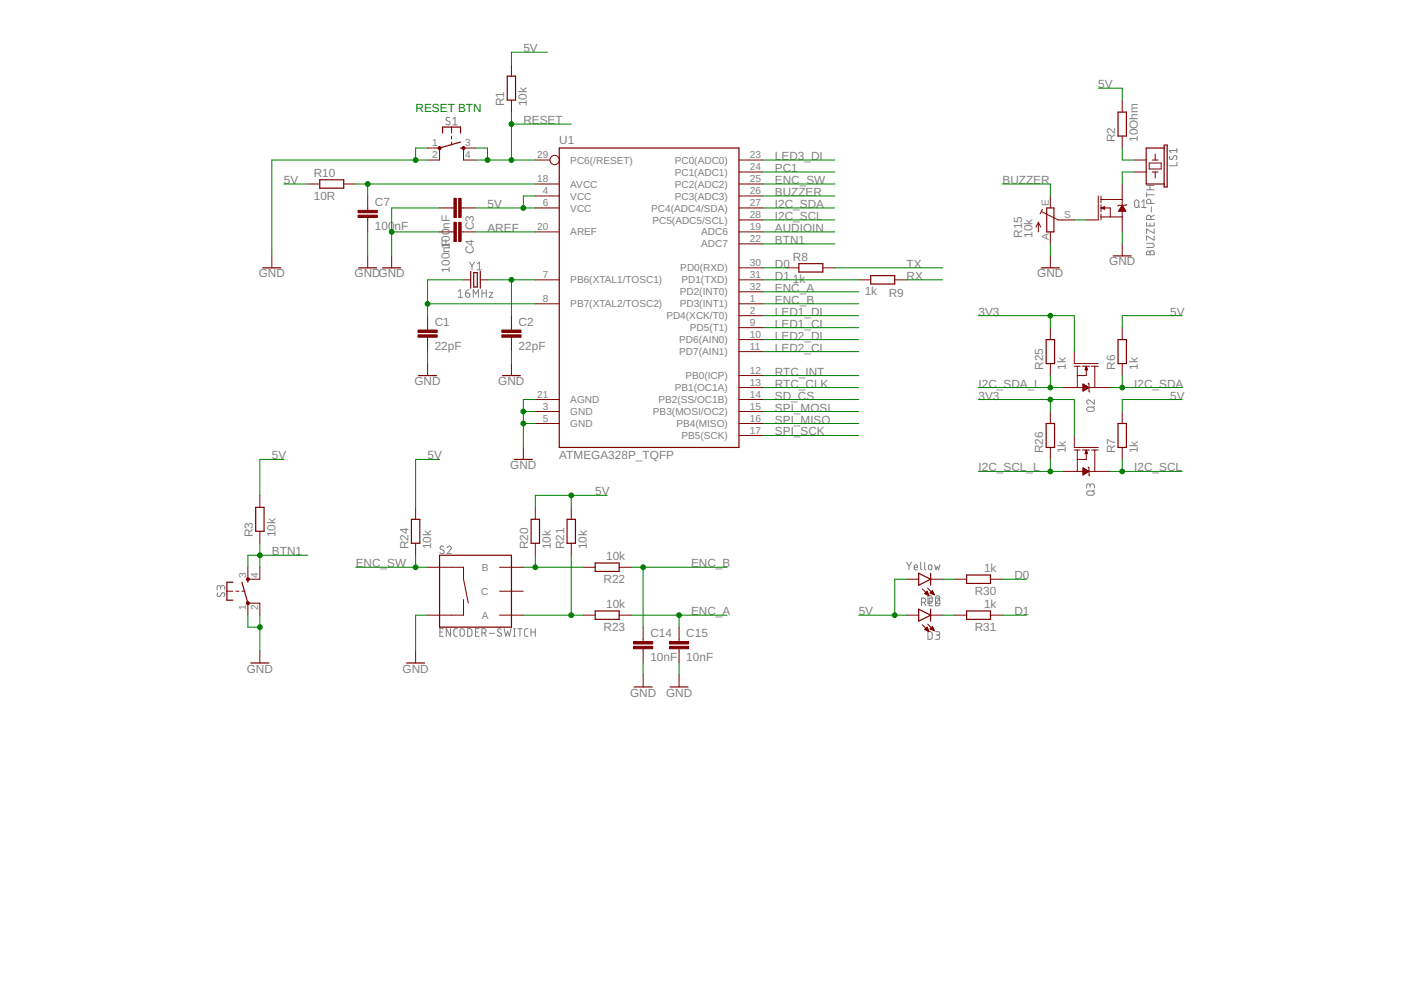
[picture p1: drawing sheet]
<svg xmlns="http://www.w3.org/2000/svg" width="297mm" height="210mm" viewBox="0 0 297 210" stroke-linecap="round" stroke-linejoin="round" font-family="sans-serif">
<g fill="none" stroke="#808080" stroke-width=".21">
<path d="M95.3 25a.41 .41 0 0 0-.6-.1 .41 .41 0 0 0 0 .6l.5 .3a.44 .44 0 0 1 0 .7 .44 .44 0 0 1-.7-.2M96 25.2l.5-.3v1.6M96 26.5h.9M243.1 39.3h1.6M243.8 39.3v.9M248.1 33.1a.41 .41 0 0 0-.1 .6 .41 .41 0 0 0 .6 0l.3-.6a.42 .42 0 0 1 .6 0 .42 .42 0 0 1-.1 .6l-.1 .2M249.5 34.4v.7h-1.6M249.5 31.5v.9M249.5 31.9h-1.6l.4 .5M99.5 55.6l.6 .8M100.1 56.4v.8M100.6 55.6l-.5 .8"/>
<path d="M101.2 55.9l.4-.3v1.6M101.2 57.2h.9M240.7 42.5l.3-.1 .3 .1 .1 1.1a.44 .44 0 0 1-.4 .4 .44 .44 0 0 1-.4-.4zM241.3 43.6l.3 .4M242.1 42.8l.4-.4v1.6M242.1 44h.9M243.1 51.6h1.2a.44 .44 0 0 1 .4 .4 .44 .44 0 0 1-.4 .5h-1.2M243.1 47.2v.7h1.6v-.7M243.1 40.9v.9M243.1 41.3h1.6M243.1 40.2h1.6M243.2 53.3l.4-.1 .2 .4a.44 .44 0 0 1 .5-.5 .44 .44 0 0 1 .4 .5v.4h-1.6z"/>
<path d="M243.8 47.3v.6M243.8 53.6v.4M244 46.5v-.4a.44 .44 0 0 0-.5-.5 .44 .44 0 0 0-.4 .5v.4h1.6M244 43.1v-.4a.44 .44 0 0 0-.5-.5 .44 .44 0 0 0-.4 .5v.4h1.6M244.1 43.9v1.1M244.7 48.6v.9l-1.6-.9v.9M244.7 50v.9l-1.6-.9v.9M244.7 45.6l-.7 .4M97.2 61.8l.4-.4v1.7M97.2 63.1h.8M98.7 62.1h.6a.45 .45 0 0 1 .3 .5 .45 .45 0 0 1-.5 .4 .45 .45 0 0 1-.4-.4zM99.4 61.4l-.4 .2-.3 .5"/>
<path d="M100.3 63.1v-1.7l.6 .9 .5-.9v1.7M102.2 62.1h.9M102.2 61.4v1.7M103.1 61.4v1.7M103.7 62h.8l-.8 1.1h.8M230.5 86.4l1.1-.1a.46 .46 0 0 1 .4 .5 .46 .46 0 0 1-.4 .4l-1.1-.1-.1-.3zM232 84.8v.9l-.9-.8a.45 .45 0 0 0-.7 .2 .45 .45 0 0 0 .4 .6M232 86.1l-.3 .4M94.1 115.9l-.4-.1-.4 .3 .1 .3 .6 .3a.38 .38 0 0 1 .1 .5 .38 .38 0 0 1-.5 .2l-.3-.2M94.8 116.1a.44 .44 0 0 1 .6-.3 .44 .44 0 0 1 .1 .7l-.7 .9h.9M192.2 119.2l.5 .8M192.7 120v.8"/>
<path d="M193.3 119.2l-.6 .8M195.2 119.2v1.3l.3 .3M196 119.2v1.3l.3 .3M197 119.8h.5l.1 .7a.36 .36 0 0 1-.4 .3 .36 .36 0 0 1-.4-.3zM198.2 119.7l.3 1.1 .2-.7 .3 .7 .3-1.1M230.5 104.2l1.1-.1a.46 .46 0 0 1 .4 .5 .46 .46 0 0 1-.4 .4l-1.1-.1-.1-.4zM231.1 103a.46 .46 0 0 1 .5-.4 .46 .46 0 0 1 .4 .4v.5M231.1 103.3v-.4a.36 .36 0 0 0-.3-.3 .36 .36 0 0 0-.4 .3v.6M232 103.9l-.3 .4M46.2 125.7a.42 .42 0 0 0-.1 .6 .42 .42 0 0 0 .5 .1l.4-.6a.4 .4 0 0 1 .6 0 .4 .4 0 0 1 0 .6l-.2 .2M46.8 124.6a.46 .46 0 0 1 .4-.5 .46 .46 0 0 1 .5 .5v.4M46.8 124.9v-.4a.36 .36 0 0 0-.4-.4 .36 .36 0 0 0-.4 .4v.5"/>
<path d="M93.3 134h.5M94 133.3h-.7v1.6h.7M95.5 133.3v1.6l-.9-1.6v1.6M96.9 133.3h-.4l-.3 .3 .1 1.2 .6 .1M97.7 133.4l.3-.1 .3 .1 .1 1.1a.46 .46 0 0 1-.4 .4 .46 .46 0 0 1-.5-.4zM99.1 133.3h.7l.2 .3 .1 .9-.3 .4h-.7zM100.8 134h.6M101.5 133.3h-.7v1.6h.7M102.2 134.2h.4a.46 .46 0 0 0 .5-.5 .46 .46 0 0 0-.5-.4h-.4v1.6M102.7 134.2l.4 .7M103.7 134.3h1.1M106.3 133.4l-.6-.1-.2 .3 .1 .3 .6 .3a.38 .38 0 0 1 .1 .5 .38 .38 0 0 1-.5 .2l-.3-.2"/>
<path d="M106.9 133.3l.4 1.6 .3-1.1 .4 1.1 .4-1.6M108.9 134.9h.4M108.9 133.3h.4M109.1 133.3v1.6M109.8 133.3h.9M110.2 133.3v1.6M112 133.3h-.5l-.3 .3 .1 1.1 .2 .2h.5M112.6 134h.9M112.6 133.3v1.6M113.5 133.3v1.6M193.8 120.3h.7a.38 .38 0 0 0-.2-.5 .38 .38 0 0 0-.5 .3l.1 .6 .6 .1M195.4 127.7h.5a.46 .46 0 0 0 .4-.4 .46 .46 0 0 0-.4-.5h-.5v1.6"/>
<path d="M195.9 127.7l.4 .7M196.7 126.3h.7l.2 .3 .1 .9-.3 .4h-.7zM196.7 133.9l.7 .1 .2 .2 .1 .9-.3 .4-.7 .1zM197 127.5h.5M197.7 126.8h-.7v1.6h.7M198.4 126.8l.6 .1 .2 .2 .1 .9-.3 .4h-.6zM198.4 126.7a.45 .45 0 0 1 .6-.4 .45 .45 0 0 1 .1 .7l-.7 .9h.9M198.4 133.9h.5a.36 .36 0 0 1 .4 .4 .36 .36 0 0 1-.4 .3h-.4M198.8 134.6a.46 .46 0 0 1 .5 .5 .46 .46 0 0 1-.5 .5h-.4"/>
</g>
<g fill="none" stroke="#800000" stroke-width=".25">
<path d="M107.5 16.2h1.8v5h-1.8zM67.8 38.1h5.1v1.8h-5.1zM93.8 28.2v-1.3h3.8v1.3M97.6 31.4h.7M97.6 30.1l-4.4 1.3M118.6 31.4h38.1v63.5h-38.1zM237 23.8h1.8v5.1h-1.8zM246.8 31.4h-3.8v7.6h3.8M246.8 30.8h.7v8.8h-.7zM55.7 56.8h3.8M76.1 56.8h3.8M81.1 56.8h3.8"/>
<path d="M99.8 57.6v3.5M100.4 57.8h.8v3.1h-.8zM101.8 57.6v3.5M169.4 55.9h5.1v1.8h-5.1zM184.6 58.4h5.1v1.8h-5.1zM220.8 56.8h3.8M221.9 44.1h1.6v5.1h-1.6zM236 54.3h3.8M88.8 79.6h3.8M106.5 79.6h3.8M221.8 72h1.8v5.1h-1.8zM237 72h1.8v5.1h-1.8z"/>
<path d="M109.1 97.4h3.8M221.8 89.8h1.8v5.1h-1.8zM237 89.8h1.8v5.1h-1.8zM54.2 107.6h1.8v5h-1.8zM87.2 110.1h1.8v5.1h-1.8zM93.2 117.7h15.2v15.3h-15.2zM112.6 110.1h1.8v5.1h-1.8zM120.2 110.1h1.8v5.1h-1.8zM126.2 119.4h5.1v1.8h-5.1zM49.4 123.4h-1.3v3.9h1.3M51.3 123.4l1.3 4.5M52.6 122.8v.6"/>
<path d="M126.2 129.5h5.1v1.8h-5.1zM194.8 121.5l2.5 1.3-2.5 1.3zM194.8 129.2l2.5 1.2-2.5 1.3zM197.3 121.5v2.6M197.3 129.2v2.5M204.9 129.5h5.1v1.8h-5.1zM204.9 121.9h5.1v1.8h-5.1zM53.2 140.6h3.8M86.2 140.6h3.8M134.5 145.6h3.8M142.1 145.6h3.8"/>
</g>
<g fill="none" stroke="#800000" stroke-width=".21">
<path d="M108.4 13.6v2.6M65.3 39h2.5M72.9 39h2.5M90.7 31.4h2.5v2.5h-2.5M95.7 26.9v1.3M95.7 28.9v.6M95.7 30.1v.7M100.8 31.4h-2.5v2.5h2.5M108.4 21.2v2.6M113.5 39h5.1M113.5 33.9h3.1M156.7 39h5.1"/>
<path d="M156.7 36.5h5.1M156.7 33.9h5.1M237.9 21.2v2.6M237.9 28.9v2.5M237.9 39v4.5M240.5 36.5h2.5M240.5 33.9h2.5M243.6 34.6h2.6v1.2h-2.6zM244.3 36.5h1.3M244.3 33.9h1.3M244.9 32.7v1.2M244.9 36.5v1.2"/>
<path d="M57.6 54.3v2.5M78 41.6v3M78 46.1v3.1M78 54.3v2.5M83 54.3v2.5M93.2 44.1h3M93.2 49.2h3M97.8 44.1h3M97.8 49.2h3M98.3 59.3h1.5M101.8 59.3h1.6M113.5 59.3h5.1"/>
<path d="M113.5 41.6h5.1M113.5 44.1h5.1M113.5 49.2h5.1M156.7 59.3h5.1M156.7 41.6h5.1M156.7 44.1h5.1M156.7 49.2h5.1M156.7 56.8h5.1M156.7 51.7h5.1M156.7 46.6h5.1M166.8 56.8h2.6M174.5 56.8h2.5"/>
<path d="M182.1 59.3h2.5M189.7 59.3h2.5M220.2 47.1v2.1M220.2 47.1l-.6 1.1M220.2 47.1l.5 1.1M220.8 44.9l3.5 1.7h3.5M221 44.4l-.5 .9M222.7 41.6v2.5M222.7 49.2v2.5M222.7 54.3v2.5M232.9 41.6v5h-2.6M233.4 41.6v1.4"/>
<path d="M233.4 43.4v1.5M233.4 45.4v1.2M233.4 46h4.5M233.4 42.3h4.5M233.4 44.1l.8-.3v.5zM233.5 44.1h1.9v1.9M233.7 44h.5M233.9 44.2h.3M234.1 43.9h.1M237.2 44.7h1.5M237.3 44.6h1.3M237.4 44.5h1.1"/>
<path d="M237.4 44.4h1M237.5 44.2h.9M237.6 44.1h.7M237.7 44h.5M237.7 43.9h.4M237.8 43.8h.3M237.9 43.6h.1M237.9 44.8v4.4M237.9 51.7v2.6M237.9 43.5l.8 1.3h-1.5zM238.9 43.3l-.2 .2h-1.5l-.2 .2M90.7 66.9v3.1"/>
<path d="M90.7 71.5v3M90.7 77.1v2.5M108.4 66.9v3.1M108.4 71.5v3M108.4 77.1v2.5M113.5 64.4h5.1M156.7 64.4h5.1M156.7 79.6h5.1M156.7 74.5h5.1M156.7 72h5.1M156.7 69.5h5.1M156.7 66.9h5.1"/>
<path d="M156.7 61.9h5.1M222.7 69.5v2.5M222.7 77.1v2.5M227.8 74.5v2.6h5.1M227.8 77.7h1.2M228.4 77.7v4.5M229.5 77.7h1.5M230.1 78.4h.4M230.1 78.3h.4M230.2 78.1h.3M230.2 78h.2M230.3 77.9h.1"/>
<path d="M230.3 77.8h.1M230.3 78.4v1.2h-1.9M230.3 77.7l.3 .7h-.5zM231.4 77.7h1.5M232.1 77.7v4.5M237.9 69.5v2.5M237.9 77.1v2.5M111 94.9v2.5M113.5 87.2h5.1M113.5 89.8h5.1M113.5 84.7h5.1M156.7 92.3h5.1"/>
<path d="M156.7 87.2h5.1M156.7 89.8h5.1M156.7 84.7h5.1M156.7 82.2h5.1M222.7 87.2v2.6M222.7 94.9v2.5M225.2 82.2h4.4M225.2 99.9h10.2M227.8 92.3v2.6h5.1M227.8 95.4h1.2M228.4 95.4v4.5M229.5 95.4h1.5"/>
<path d="M229.6 81.4l1.3 .8-1.3 .7zM229.6 99.2l1.3 .7-1.3 .8zM229.6 82.8h.2M229.6 82.7h.4M229.6 82.6h.6M229.6 82.5h.8M229.6 82.3h1M229.6 82.2h1.2M229.6 82.1h1.2M229.6 82h1M229.6 81.9h.8M229.6 81.7h.6"/>
<path d="M229.6 81.6h.4M229.6 81.5h.2M229.6 99.8h1.1M229.6 99.7h.9M229.6 99.6h.7M229.6 99.5h.5M229.6 99.4h.3M229.6 99.2h.1M230.1 96.1h.4M230.1 96h.4M230.2 95.9h.3M230.2 95.7h.2"/>
<path d="M230.3 95.6h.1M230.3 95.5h.1M230.3 96.2v1.2h-1.9M230.3 95.4l.3 .8h-.5zM230.7 81.2l.2 .2v1.5l.2 .2M230.7 99l.2 .2v1.5l.2 .2M230.9 82.2h4.5M231.4 95.4h1.5M232.1 95.4v4.5M237.9 87.2v2.6M237.9 94.9v2.5M55.1 105v2.6"/>
<path d="M55.1 112.6v2.6M88.1 107.6v2.5M88.1 115.2v2.5M113.5 107.6v2.5M113.5 115.2v2.5M121.1 107.6v2.5M121.1 115.2v2.5M229.6 100.7h.1M229.6 100.6h.3M229.6 100.4h.5M229.6 100.3h.7M229.6 100.2h.9"/>
<path d="M229.6 100.1h1.1M48.1 125.3h1.3M50 125.3h.7M51.3 125.3h.6M52.6 120.3v2.5h2.5v-2.5M52.6 130.4v-2.5h2.5v2.5M55.1 138v2.6M88.1 138v2.6M90.7 120.3h7.6v2.5l1 5.1M98.3 127.1v3.3h-7.6M105.9 125.3h5.1M105.9 120.3h5.1"/>
<path d="M105.9 130.4h5.1M123.7 120.3h2.5M123.7 130.4h2.5M131.3 120.3h2.5M131.3 130.4h2.5M136.4 133v3M136.4 137.5v3.1M144 133v3M144 137.5v3.1M192.2 122.8h2.6M192.2 130.4h2.6M195.5 124.8l1.4 1.4"/>
<path d="M195.5 132.5l1.4 1.4M196 125.9l.6-.6 .3 .9zM196 133.5l.9 .4M196.1 133.5h.7M196.1 125.9h.7M196.1 125.8h.6M196.1 133.4h.6M196.2 125.6h.5M196.3 133.2h.4M196.4 125.5h.2M196.4 133.6h.4M196.4 133.1h.2"/>
<path d="M196.4 126h.4M196.5 125.4h.1M196.5 133h.1M196.6 133l-.6 .5M196.6 133l.3 .9M196.6 133.7h.3M196.7 124.7l1.4 1.4M196.7 126.1h.2M196.7 132.3l1.4 1.4M196.9 133.8h.1M197.2 125.7l.5-.5 .4 .9zM197.2 133.3l.5-.5 .4 .9z"/>
<path d="M197.2 133.4h.7M197.3 125.6h.6M197.3 125.8h.6M197.3 133.2h.6M197.3 122.8h2.6M197.3 130.4h2.6M197.4 125.5h.4M197.4 133.1h.4M197.5 125.4h.3M197.5 133.5h.5M197.5 133h.3M197.6 125.9h.4"/>
<path d="M197.6 125.3h.1M197.6 132.9h.1M197.8 133.6h.2M197.8 126h.2M202.4 122.8h2.5M202.4 130.4h2.5M210 122.8h2.5M210 130.4h2.5M136.4 143.1v2.5M144 143.1v2.5"/>
<circle cx="117.6" cy="33.9" r=".99"/>
</g>
<g fill="#800000" stroke="#800000" stroke-width=".21">
<circle cx="93.2" cy="31.4" r=".33"/>
<circle cx="98.3" cy="31.4" r=".33"/>
<circle cx="52.6" cy="127.9" r=".33"/>
<circle cx="52.6" cy="122.8" r=".33"/>
</g>
<g fill="#800000" stroke="#800000" stroke-width=".21">
<path d="M88.6 71h4.1v.5h-4.1z"/>
<path d="M88.6 70h4.1v.5h-4.1z"/>
<path d="M106.4 71h4.1v.5h-4.1z"/>
<path d="M106.4 70h4.1v.5h-4.1z"/>
<path d="M96.2 42.1h.6v4h-.6z"/>
<path d="M97.3 42.1h.5v4h-.5z"/>
<path d="M96.2 47.1h.6v4.1h-.6z"/>
<path d="M97.3 47.1h.5v4.1h-.5z"/>
<path d="M75.9 45.6h4.1v.5h-4.1z"/>
<path d="M75.9 44.6h4.1v.5h-4.1z"/>
<path d="M134.3 137h4.1v.5h-4.1z"/>
<path d="M134.3 136h4.1v.5h-4.1z"/>
<path d="M141.9 137h4.1v.5h-4.1z"/>
<path d="M141.9 136h4.1v.5h-4.1z"/>
</g>
<g fill="none" stroke="#008000" stroke-width=".21">
<path d="M116 11.1h-7.6v2.5M232.9 18.7h5v2.5M60.2 39h5.1M75.4 39h38.1M78 39v2.6M90.7 33.9h-33.1v20.4M90.7 31.4h-2.6v2.5M100.8 33.9h12.7M100.8 31.4h2.6v2.5M108.4 23.8v10.1M108.4 26.3h12.7M161.8 33.9h15.2"/>
<path d="M161.8 39h15.2M161.8 36.5h15.2M212.5 39h10.2v2.6M237.9 31.4v2.5h2.6M240.5 36.5h-2.6v2.5M78 49.2v5.1M83 49.2h10.2M93.2 44.1h-10.2v10.2M98.3 59.3h-7.6v7.6M100.8 44.1h12.7M100.8 49.2h12.7M103.4 59.3h10.1"/>
<path d="M108.4 59.3v7.6M113.5 41.6h-2.5v2.5M161.8 56.8h5M161.8 59.3h20.3M161.8 44.1h15.2M161.8 46.6h15.2M161.8 49.2h15.2M161.8 41.6h15.2M161.8 51.7h15.2M177 56.8h22.9M192.2 59.3h7.7M222.7 51.7v2.6"/>
<path d="M227.8 46.6h2.5M237.9 49.2v2.5M90.7 74.5v2.6M90.7 64.4h22.8M108.4 74.5v2.6M161.8 64.4h20.3M161.8 66.9h20.3M161.8 79.6h20.3M161.8 69.5h20.3M161.8 72h20.3M161.8 74.5h20.3M161.8 61.9h20.3"/>
<path d="M207.5 66.9h20.3v7.6M222.7 66.9v2.6M222.7 79.6v2.6M237.9 79.6v2.6M250.6 66.9h-12.7v2.6M60.2 97.4h-5.1v7.6M93.2 97.4h-5.1v10.2M111 89.8h2.5M111 87.2h2.5M113.5 84.7h-2.5v10.2M161.8 82.2h20.3M161.8 84.7h20.3"/>
<path d="M161.8 89.8h20.3M161.8 87.2h20.3M161.8 92.3h20.3M207.5 82.2h17.7M207.5 99.9h17.7M207.5 84.7h20.3v7.6M222.7 84.7v2.5M222.7 97.4v2.5M235.4 82.2h15.2M235.4 99.9h15.2M237.9 97.4v2.5M250.6 84.7h-12.7v2.5"/>
<path d="M55.1 115.2v5.1M65.3 117.7h-12.7v2.6M88.1 117.7v2.6M113.5 117.7v2.6M121.1 105v2.6M121.1 117.7v12.7M128.7 105h-15.2v2.6M52.6 130.4v2.6h2.5M55.1 130.4v7.6M75.4 120.3h15.3M90.7 130.4h-2.6v7.6M111 130.4h12.7"/>
<path d="M111 120.3h12.7M133.8 130.4h20.3M133.8 120.3h20.3M136.4 120.3v12.7M144 130.4v2.6M182.1 130.4h10.1M192.2 122.8h-2.5v7.6M199.9 122.8h2.5M199.9 130.4h2.5M212.5 122.8h5.1M212.5 130.4h5.1M136.4 140.6v2.5"/>
<path d="M144 140.6v2.5"/>
</g>
<g fill="#008000" stroke="#008000" stroke-width=".21">
<circle cx="237.9" cy="82.2" r=".51"/>
<circle cx="237.9" cy="99.9" r=".51"/>
<circle cx="108.4" cy="33.9" r=".51"/>
<circle cx="103.4" cy="33.9" r=".51"/>
<circle cx="108.4" cy="26.3" r=".51"/>
<circle cx="108.4" cy="59.3" r=".51"/>
<circle cx="90.7" cy="64.4" r=".51"/>
<circle cx="88.1" cy="33.9" r=".51"/>
<circle cx="111" cy="89.8" r=".51"/>
<circle cx="111" cy="87.2" r=".51"/>
<circle cx="83" cy="49.2" r=".51"/>
<circle cx="55.1" cy="133" r=".51"/>
<circle cx="111" cy="44.1" r=".51"/>
<circle cx="121.1" cy="105" r=".51"/>
<circle cx="189.7" cy="130.4" r=".51"/>
<circle cx="222.7" cy="66.9" r=".51"/>
<circle cx="222.7" cy="84.7" r=".51"/>
<circle cx="78" cy="39" r=".51"/>
<circle cx="55.1" cy="117.7" r=".51"/>
<circle cx="113.5" cy="120.3" r=".51"/>
<circle cx="121.1" cy="130.4" r=".51"/>
<circle cx="136.4" cy="120.3" r=".51"/>
<circle cx="88.1" cy="120.3" r=".51"/>
<circle cx="144" cy="130.4" r=".51"/>
<circle cx="222.7" cy="82.2" r=".51"/>
<circle cx="222.7" cy="99.9" r=".51"/>
</g>
<g font-size="2.5" fill="#808080">
<text x="111" y="11.1">5V</text>
<text x="106.9" y="22.5" transform="rotate(-90 106.9 22.5)">R1</text>
<text x="111.7" y="22.5" transform="rotate(-90 111.7 22.5)">10k</text>
<text x="232.9" y="18.7">5V</text>
<text x="111" y="26.3">RESET</text>
<text x="118.6" y="30.6">U1</text>
<text x="164.3" y="33.9">LED3_DI</text>
<text x="236.4" y="30.1" transform="rotate(-90 236.4 30.1)">R2</text>
<text x="241.2" y="30.1" transform="rotate(-90 241.2 30.1)">10Ohm</text>
<text x="60.2" y="39">5V</text>
<text x="66.5" y="37.5">R10</text>
<text x="164.3" y="41.5">BUZZER</text>
<text x="164.3" y="39">ENC_SW</text>
<text x="164.3" y="36.5">PC1</text>
<text x="212.5" y="39">BUZZER</text>
<text x="66.5" y="42.3">10R</text>
<text x="79.5" y="43.7">C7</text>
<text x="103.3" y="44.1">5V</text>
<text x="164.3" y="44.1">I2C_SDA</text>
<text x="164.3" y="46.6">I2C_SCL</text>
<text x="79.5" y="48.8">100</text>
<text x="83.7" y="48.8">nF</text>
<text x="95.3" y="48.5" transform="rotate(-90 95.3 48.5)">nF</text>
<text x="100.4" y="53.9" transform="rotate(-90 100.4 53.9)">C4</text>
<text x="100.4" y="48.8" transform="rotate(-90 100.4 48.8)">C3</text>
<text x="103.3" y="49.2">AREF</text>
<text x="164.3" y="51.7">BTN1</text>
<text x="164.3" y="49.2">AUDIOIN</text>
<text x="216.7" y="50.4" transform="rotate(-90 216.7 50.4)">R15</text>
<text x="218.9" y="50.4" transform="rotate(-90 218.9 50.4)">10k</text>
<text x="54.9" y="58.8">GND</text>
<text x="75.2" y="58.8">GNDGND</text>
<text x="95.3" y="57.8" transform="rotate(-90 95.3 57.8)">100n1F00</text>
<text x="164.3" y="56.8">D0</text>
<text x="164.3" y="59.3">D1</text>
<text x="168.1" y="55.3">R8</text>
<text x="192.2" y="56.8">TX</text>
<text x="192.2" y="59.3">RX</text>
<text x="219.9" y="58.8">GND</text>
<text x="235.2" y="56.3">GND</text>
<text x="164.3" y="64.4">ENC_B</text>
<text x="164.3" y="61.9">ENC_A</text>
<text x="168.1" y="60.1">1k</text>
<text x="183.3" y="62.6">1k</text>
<text x="188.4" y="62.9">R9</text>
<text x="92.2" y="69.1">C1</text>
<text x="109.9" y="69.1">C2</text>
<text x="164.3" y="69.5">LED1_CI</text>
<text x="164.3" y="66.9">LED1_DI</text>
<text x="207.5" y="66.9">3V3</text>
<text x="248.1" y="66.9">5V</text>
<text x="92.2" y="74.2">22pF</text>
<text x="109.9" y="74.2">22pF</text>
<text x="164.3" y="72">LED2_DI</text>
<text x="164.3" y="74.6">LED2_CI</text>
<text x="87.9" y="81.7">GND</text>
<text x="105.7" y="81.7">GND</text>
<text x="164.3" y="79.6">RTC_INT</text>
<text x="164.3" y="82.2">RTC_CLK</text>
<text x="207.5" y="82.2">I2C_SDA_L</text>
<text x="221.2" y="78.4" transform="rotate(-90 221.2 78.4)">R25</text>
<text x="226" y="78.4" transform="rotate(-90 226 78.4)">1k</text>
<text x="236.4" y="78.4" transform="rotate(-90 236.4 78.4)">R6</text>
<text x="240.5" y="82.2">I2C_SDA</text>
<text x="241.2" y="78.4" transform="rotate(-90 241.2 78.4)">1k</text>
<text x="164.3" y="89.8">SPI_MISO</text>
<text x="164.3" y="87.3">SPI_MOSI</text>
<text x="164.3" y="84.7">SD_CS</text>
<text x="207.5" y="84.7">3V3</text>
<text x="248.1" y="84.7">5V</text>
<text x="164.3" y="92.3">SPI_SCK</text>
<text x="57.6" y="97.4">5V</text>
<text x="90.7" y="97.4">5V</text>
<text x="108.2" y="99.4">GND</text>
<text x="118.6" y="97.4">ATMEGA328P_TQFP</text>
<text x="207.5" y="99.9">I2C_SCL_L</text>
<text x="221.2" y="96.1" transform="rotate(-90 221.2 96.1)">R26</text>
<text x="226" y="96.1" transform="rotate(-90 226 96.1)">1k</text>
<text x="236.4" y="96.1" transform="rotate(-90 236.4 96.1)">R7</text>
<text x="240.5" y="99.9">I2C_SCL</text>
<text x="241.2" y="96.1" transform="rotate(-90 241.2 96.1)">1k</text>
<text x="126.2" y="105">5V</text>
<text x="53.6" y="113.9" transform="rotate(-90 53.6 113.9)">R3</text>
<text x="58.4" y="113.9" transform="rotate(-90 58.4 113.9)">10k</text>
<text x="57.6" y="117.7">BTN1</text>
<text x="86.6" y="116.5" transform="rotate(-90 86.6 116.5)">R24</text>
<text x="91.4" y="116.5" transform="rotate(-90 91.4 116.5)">10k</text>
<text x="112" y="116.5" transform="rotate(-90 112 116.5)">R20</text>
<text x="116.8" y="116.5" transform="rotate(-90 116.8 116.5)">10k</text>
<text x="119.6" y="116.5" transform="rotate(-90 119.6 116.5)">R21</text>
<text x="124.4" y="116.5" transform="rotate(-90 124.4 116.5)">10k</text>
<text x="128.5" y="118.7">10k</text>
<text x="75.4" y="120.3">ENC_SW</text>
<text x="128" y="123.5">R22</text>
<text x="146.5" y="120.3">ENC_B</text>
<text x="208.6" y="121.3">1k</text>
<text x="215.1" y="122.8">D0</text>
<text x="128.5" y="128.9">10k</text>
<text x="146.5" y="130.4">ENC_A</text>
<text x="182.1" y="130.4">5V</text>
<text x="206.7" y="126.1">R30</text>
<text x="208.6" y="128.9">1k</text>
<text x="215.1" y="130.4">D1</text>
<text x="128" y="133.7">R23</text>
<text x="137.9" y="135.1">C14</text>
<text x="145.5" y="135.1">C15</text>
<text x="206.7" y="133.7">R31</text>
<text x="52.3" y="142.6">GND</text>
<text x="85.3" y="142.6">GND</text>
<text x="137.9" y="140.2">10nF</text>
<text x="145.5" y="140.2">10nF</text>
<text x="133.6" y="147.7">GND</text>
<text x="141.2" y="147.7">GND</text>
</g>
<text font-size="2.5" fill="#008000" x="88.1" y="23.8">RESET BTN</text>
<g font-size="2.1" fill="#808080">
<text x="91.6" y="31">1</text>
<text x="91.6" y="33.6">2</text>
<text x="98.6" y="31">3</text>
<text x="98.6" y="33.6">4</text>
<text x="113.9" y="33.6">29</text>
<text x="120.9" y="34.7">PC6(/RESET)</text>
<text x="143.1" y="34.7">PC0(ADC0)</text>
<text x="159" y="33.6">23</text>
<text x="113.9" y="38.7">18</text>
<text x="115.1" y="41.2">4</text>
<text x="120.9" y="39.8">AVCC</text>
<text x="143.1" y="39.8">PC2(ADC2)</text>
<text x="143.1" y="37.2">PC1(ADC1)</text>
<text x="159" y="41.2">26</text>
<text x="159" y="38.7">25</text>
<text x="159" y="36.1">24</text>
<text x="115.1" y="43.7">6</text>
<text x="120.9" y="42.3">VCC</text>
<text x="120.9" y="44.8">VCC</text>
<text x="138.1" y="44.8">PC4(ADC4/SDA)</text>
<text x="138.3" y="47.4">PC5(ADC5/SCL)</text>
<text x="143.1" y="42.3">PC3(ADC3)</text>
<text x="159" y="46.3">28</text>
<text x="159" y="43.7">27</text>
<text x="222.3" y="43.7" transform="rotate(-90 222.3 43.7)">E</text>
<text x="225.6" y="46.3">S</text>
<text x="113.9" y="48.8">20</text>
<text x="120.9" y="49.9">AREF</text>
<text x="148.6" y="52.5">ADC7</text>
<text x="148.6" y="49.9">ADC6</text>
<text x="159" y="51.3">22</text>
<text x="159" y="48.8">19</text>
<text x="222.3" y="50.9" transform="rotate(-90 222.3 50.9)">A</text>
<text x="115.1" y="59">7</text>
<text x="144.2" y="57.5">PD0(RXD)</text>
<text x="159" y="59">31</text>
<text x="159" y="56.4">30</text>
<text x="115.1" y="64">8</text>
<text x="120.9" y="65.2">PB7(XTAL2/TOSC2)</text>
<text x="120.9" y="60.1">PB6(XTAL1/TOSC1)</text>
<text x="144.1" y="65.2">PD3(INT1)</text>
<text x="144.1" y="62.6">PD2(INT0)</text>
<text x="144.5" y="60.1">PD1(TXD)</text>
<text x="159" y="64">1</text>
<text x="159" y="61.5">32</text>
<text x="141.3" y="67.7">PD4(XCK/T0)</text>
<text x="146.3" y="70.2">PD5(T1)</text>
<text x="159" y="71.7">10</text>
<text x="159" y="69.1">9</text>
<text x="159" y="66.6">2</text>
<text x="144" y="75.3">PD7(AIN1)</text>
<text x="144" y="72.8">PD6(AIN0)</text>
<text x="159" y="74.2">11</text>
<text x="143.1" y="82.9">PB1(OC1A)</text>
<text x="145.3" y="80.4">PB0(ICP)</text>
<text x="159" y="81.8">13</text>
<text x="159" y="79.3">12</text>
<text x="113.9" y="84.4">21</text>
<text x="115.1" y="86.9">3</text>
<text x="115.1" y="89.4">5</text>
<text x="120.9" y="88">GND</text>
<text x="120.9" y="85.5">AGND</text>
<text x="138.4" y="88">PB3(MOSI/OC2)</text>
<text x="139.6" y="85.5">PB2(SS/OC1B)</text>
<text x="159" y="89.4">16</text>
<text x="159" y="86.9">15</text>
<text x="159" y="84.4">14</text>
<text x="120.9" y="90.6">GND</text>
<text x="143.4" y="90.6">PB4(MISO)</text>
<text x="144.5" y="93.1">PB5(SCK)</text>
<text x="159" y="92">17</text>
<text x="52.2" y="122.4" transform="rotate(-90 52.2 122.4)">3</text>
<text x="54.7" y="122.4" transform="rotate(-90 54.7 122.4)">4</text>
<text x="102.1" y="121">B</text>
<text x="52.2" y="129.4" transform="rotate(-90 52.2 129.4)">1</text>
<text x="54.7" y="129.4" transform="rotate(-90 54.7 129.4)">2</text>
<text x="102" y="126.1">C</text>
<text x="102.1" y="131.2">A</text>
</g>
</svg>
